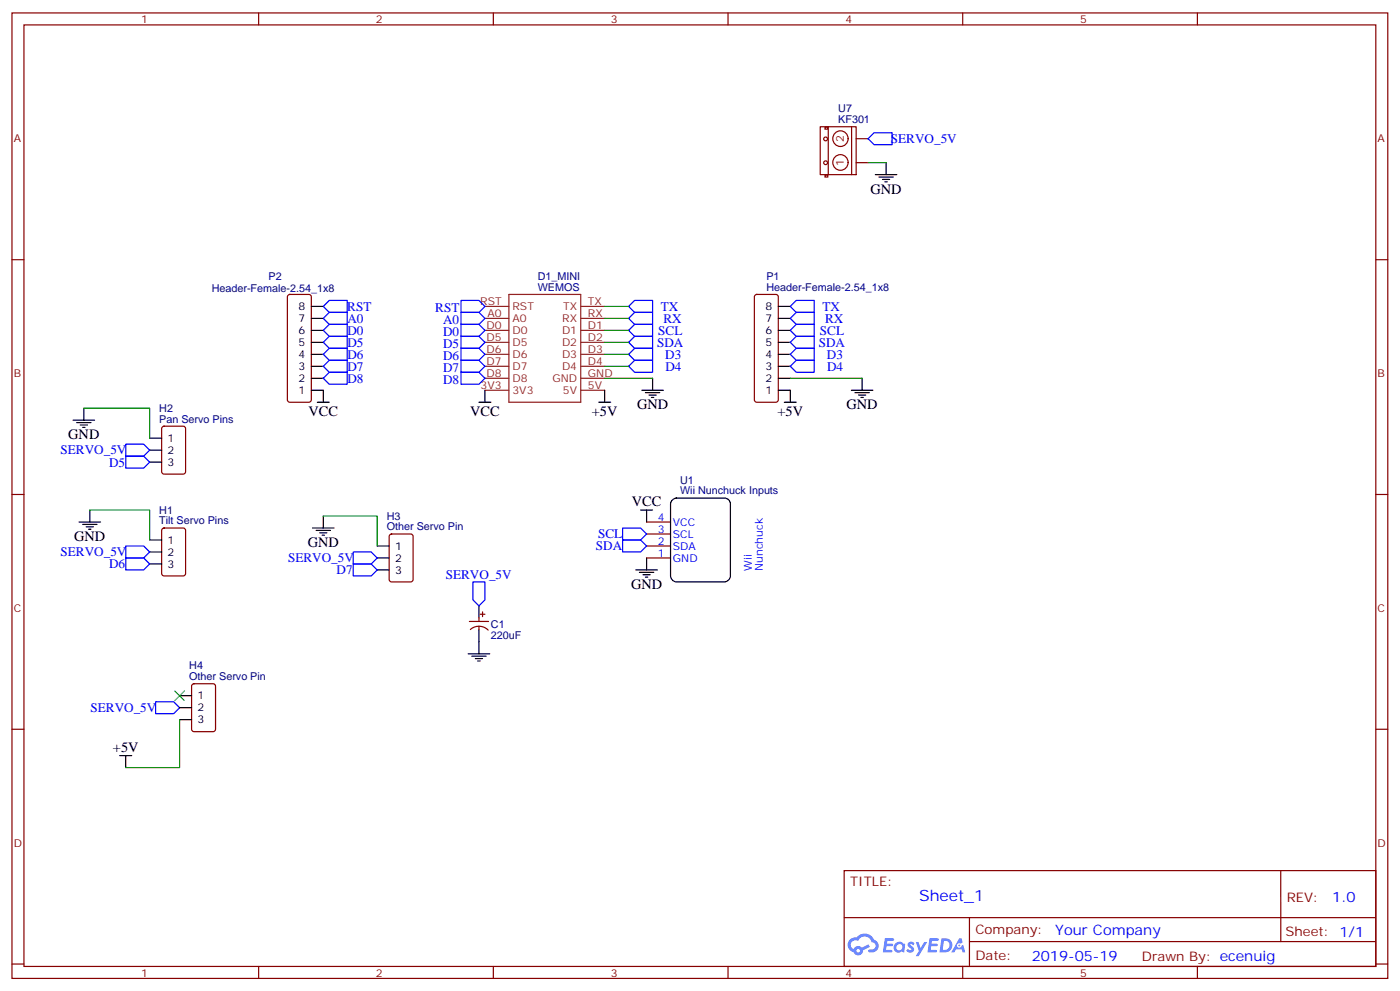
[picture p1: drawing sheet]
<svg xmlns="http://www.w3.org/2000/svg" width="412mm" height="292mm" viewBox="0 0 412 292" stroke-linecap="round" stroke-linejoin="round" font-family="sans-serif">
<g fill="none" stroke="#870000" stroke-width=".35">
<path d="M3.5 3.8h405.4v284.3h-405.4zM7.1 7.3h398.2v277.3h-398.2zM76.2 3.8v3.5M145.3 3.8v3.5M214.5 3.8v3.5M283.6 3.8v3.5M352.8 3.8v3.5M3.5 76.5h3.6M405.3 76.5h3.6M3.5 145.6h3.6M405.3 145.6h3.6M3.5 214.8h3.6"/>
<path d="M405.3 214.8h3.6M248.7 256.4h156.6v28.2h-156.6zM377.3 256.4v20.9M248.7 270.2h156.5M285.6 277.3h119.6M285.6 270.2v14.2M3.5 283.9h3.6M76.2 284.6v3.5M145.3 284.6v3.5M214.5 284.6v3.5M283.6 284.6v3.5M352.8 284.6v3.5"/>
<path d="M405.3 283.9h3.6"/>
</g>
<g fill="#5487ff">
<path d="M267.7 277.6a1.22 1.22 0 0 1 1.7 .2l-.4 .6a.47 .47 0 0 0-.3-.4 .47 .47 0 0 0-.5 .2l.1 .2a1.14 1.14 0 0 1 .8 1.8 1.14 1.14 0 0 1-1.9 0l-.2-.2 .5-.6 .7 .5a.29 .29 0 0 0 .3-.3 .29 .29 0 0 0-.2-.3 1.04 1.04 0 0 1-.6-1.7z"/>
<path d="M260.7 276.3h2.4l.3 .2-.2 .5-1.8 .1-.1 .8h1.5l.3 .4-.3 .4h-1.6l-.2 1.1h1.7l.2 .3-.2 .3-2.6 .1z"/>
<path d="M273.8 276.3h2.4l.3 .2-.1 .5-1.8 .1-.2 .8h1.6l.3 .4-.4 .4h-1.6l-.1 1.1h1.7l.2 .3-.2 .3-2.6 .1z"/>
<path d="M282.6 276.3h.7l.3 1.3-.6 .3a.69 .69 0 0 0-1 .3 .69 .69 0 0 0 .4 .9 .69 .69 0 0 0 .9-.6l.5-.2 .6 2.2h-.8l-.2-.9h-1.8l-.5 .9h-.8z"/>
<path d="M269.8 277.4h.8l.6 1.8 1.1-1.8h.9l-2.6 4.2h-.8l.9-1.5z"/>
<path d="M277.4 276.3l-.6 4.2h1.3a2.11 2.11 0 0 0 2.5-2.1 2.11 2.11 0 0 0-2.5-2.1zM278.1 277.1a1.39 1.39 0 0 1 1.7 1.4 1.39 1.39 0 0 1-1.8 1.3h-.3z"/>
<path d="M263.7 277.9a1.54 1.54 0 0 0-.1 2.2 1.54 1.54 0 0 0 2.2 .1l.6 .3 .3-2.3-.2-.3h-.4a1.49 1.49 0 0 0-2.4 0zM264 278.9a.94 .94 0 0 1 1.8 0 .94 .94 0 0 1-1.8 0z"/>
<path d="M250.4 276.7a2.18 2.18 0 0 0 1.1 3.7 1.44 1.44 0 0 0 1.6 .9 1.44 1.44 0 0 0 1.2-1.4l2-1.1-.5-.7-1.9 1a1.47 1.47 0 0 0-2.4 .4 1.39 1.39 0 0 1-.7-1.9 1.39 1.39 0 0 1 2-.5 2.12 2.12 0 0 1 2.2-1.3 2.12 2.12 0 0 1 1.9 1.7 1.14 1.14 0 0 1 1.1 1.4 1.14 1.14 0 0 1-1.7 .7 .43 .43 0 0 0-.5 .4 .43 .43 0 0 0 .4 .5 1.98 1.98 0 0 0 2.5-1.2 1.98 1.98 0 0 0-1.2-2.6 3.1 3.1 0 0 0-5.3-.6l-.9 .1zM252.3 280a.55 .55 0 0 1 1.1 0 .55 .55 0 0 1-1.1 0z"/>
<circle cx="282.6" cy="278.4" r=".26"/>
</g>
<g fill="none" stroke="#8c2424" stroke-width=".35">
<path d="M142.9 97.3h7M142.9 93.8h7M142.9 90.2h7M149.9 86.7h21.2v31.8h-21.2zM171.1 97.3h7.1M171.1 93.8h7.1M171.1 90.2h7.1M142.9 114.9h7M142.9 111.4h7M142.9 107.9h7M142.9 104.4h7M142.9 100.8h7"/>
<path d="M171.1 114.9h7.1M171.1 111.4h7.1M171.1 107.9h7.1M171.1 104.4h7.1M171.1 100.8h7.1"/>
</g>
<g fill="none" stroke="#870000" stroke-width=".35">
<path d="M241.7 37.3h10.5v14.1h-10.5zM243.1 37.5h.7v.5h-.7zM244 37.3v14.1M250.9 37.3v14.1M243.1 51.6h.8v.5h-.8zM84.9 86.9l.5-.2h5.6l.5 .2 .2 .5v30.4l-.2 .5-.5 .2h-5.6l-.5-.3-.2-.4v-30.4zM222.5 86.9l.5-.2h5.6l.5 .2 .2 .5v30.4l-.2 .5-.5 .2h-5.6l-.5-.3-.3-.4v-30.4zM47.9 125.7l.4-.2h5.7l.6 .4 .1 13-.5 .7h-5.9l-.6-.4-.1-13zM47.9 155.7l.4-.2h5.7l.6 .4 .1 13-.5 .7h-5.9l-.6-.4-.1-13zM114.9 157.5l.5-.2h5.6l.7 .4v13l-.5 .6-5.8 .1-.7-.5v-12.9zM190.5 157.3h7.1M190.5 153.7h7.1"/>
<path d="M190.5 164.3h7.1M190.5 160.8h7.1M138.3 183h5.6M138.6 185.4a3.8 3.8 0 0 1 5.2 .2M141.1 182v1M141.1 184.4v1.1M141.5 180.9h1.4M142.2 180.2v1.4M56.7 201.6l.4-.2h5.7l.6 .4 .1 13-.5 .6-5.9 .1-.6-.5-.1-12.9z"/>
<circle cx="243.3" cy="40.9" r=".56"/>
<circle cx="243.3" cy="47.9" r=".56"/>
<circle cx="247.6" cy="47.8" r="2.28"/>
<circle cx="247.6" cy="40.8" r="2.28"/>
</g>
<g fill="none" stroke="#000" stroke-width=".35">
<path d="M257.9 51.4h6.3M258.9 52.1h4.3M260 52.8h2.1M260.7 53.6h.7M261.1 47.9v3.5M91.7 97.3h3.5M91.7 93.8h3.5M91.7 90.2h3.5M229.3 97.3h3.5M229.3 93.8h3.5M229.3 90.2h3.5M91.7 114.9h3.5v3.6"/>
<path d="M91.7 111.4h3.5M91.7 107.9h3.5M91.7 104.4h3.5M91.7 100.8h3.5M93.5 118.5h3.5M141.1 118.5h3.5M142.9 114.9v3.6M176.4 118.5h3.5M178.2 114.9v3.6M189.1 114.9h6.3M190.1 115.6h4.3M191.2 116.3h2.1"/>
<path d="M191.9 117.1h.7M192.3 111.4v3.5M229.3 114.9h3.5v3.6M229.3 111.4h3.5M229.3 107.9h3.5M229.3 104.4h3.5M229.3 100.8h3.5M231.1 118.5h3.5M250.8 114.9h6.4M251.9 115.6h4.2M252.9 116.3h2.2M253.6 117.1h.8"/>
<path d="M254 111.4v3.5M21.5 123.8h6.4M22.6 124.5h4.2M23.6 125.2h2.2M24.3 125.9h.7M24.7 120.2v3.6M44.1 136.1h3.5M44.1 129h3.5M44.1 132.6h3.5M23.3 153.7h6.3M24.3 154.4h4.3M25.4 155.2h2.1"/>
<path d="M26.1 155.9h.7M26.5 150.2v3.5M44.1 159h3.5M92.1 155.5h6.3M93.1 156.2h4.3M94.2 156.9h2.1M94.9 157.6h.7M95.2 152v3.5M188.7 150.2h3.6M190.5 150.2v3.5M198.1 147.2l1.2-.5h14.1a1.76 1.76 0 0 1 1.8 1.7v21.2a1.89 1.89 0 0 1-1.8 1.8h-14.1a1.89 1.89 0 0 1-1.7-1.8v-21.2zM44.1 166.1h3.5"/>
<path d="M44.1 162.6h3.5M111.1 167.9h3.6M111.1 160.8h3.6M111.1 164.3h3.6M141.1 178.4v3.6M187.3 167.9h6.4M188.4 168.6h4.2M189.4 169.3h2.2M190.1 170h.8M190.5 164.3v3.6M137.9 192.5h6.4M139 193.3h4.2"/>
<path d="M140.1 194h2.1M140.8 194.7h.7M141.1 185.5v7M52.9 211.9h3.5M52.9 204.9h3.5M52.9 208.4h3.5M35.3 222.5h3.5M37 222.5v3.6"/>
</g>
<g fill="none" stroke="#00f" stroke-width=".35">
<path d="M255.8 40.9l1.7-1.8h5.3v3.5h-5.3zM95.2 90.2l1.8-1.7h5.3v3.5h-5.3zM95.2 93.8l1.8-1.8h5.3v3.5h-5.3zM95.2 97.3l1.8-1.8h5.3v3.6h-5.3zM135.8 88.5h5.3l1.8 1.7-1.8 1.8h-5.3zM135.8 92h5.3l1.8 1.8-1.8 1.7h-5.3zM135.8 95.5h5.3l1.8 1.8-1.8 1.8h-5.3zM135.8 99.1h5.3l1.8 1.7-1.8 1.8h-5.3zM185.2 90.2l1.8-1.7h5.3v3.5h-5.3zM185.2 93.8l1.8-1.8h5.3v3.5h-5.3zM185.2 97.3l1.8-1.8h5.3v3.6h-5.3zM232.8 97.3l1.8-1.8h5.3v3.6h-5.3z"/>
<path d="M232.8 90.2l1.8-1.7h5.3v3.5h-5.3zM232.8 93.8l1.8-1.8h5.3v3.5h-5.3zM95.2 100.8l1.8-1.7h5.3v3.5h-5.3zM95.2 104.4l1.8-1.8h5.3v3.5h-5.3zM95.2 107.9l1.8-1.8h5.3v3.5h-5.3zM95.2 111.4l1.8-1.8h5.3v3.6h-5.3zM135.8 102.6h5.3l1.8 1.8-1.8 1.7h-5.3zM135.8 106.1h5.3l1.8 1.8-1.8 1.7h-5.3zM135.8 109.6h5.3l1.8 1.8-1.8 1.8h-5.3zM185.2 100.8l1.8-1.7h5.3v3.5h-5.3zM185.2 104.4l1.8-1.8h5.3v3.5h-5.3zM185.2 107.9l1.8-1.8h5.3v3.5h-5.3z"/>
<path d="M232.8 100.8l1.8-1.7h5.3v3.5h-5.3zM232.8 104.4l1.8-1.8h5.3v3.5h-5.3zM232.8 107.9l1.8-1.8h5.3v3.5h-5.3zM37 134.3h5.3l1.8 1.8-1.8 1.8h-5.3zM37 130.8h5.3l1.8 1.8-1.8 1.7h-5.3zM183.4 159h5.3l1.8 1.8-1.8 1.8h-5.3zM183.4 155.5h5.3l1.8 1.8-1.8 1.7h-5.3zM37 164.3h5.3l1.8 1.8-1.8 1.8h-5.3zM37 160.8h5.3l1.8 1.8-1.8 1.7h-5.3zM104.1 162.6h5.3l1.7 1.7-1.7 1.8h-5.3zM104.1 166.1h5.3l1.7 1.8-1.7 1.7h-5.3zM139.3 171.4h3.6v5.3l-1.8 1.7-1.8-1.7z"/>
<path d="M45.9 206.7h5.3l1.7 1.7-1.7 1.8h-5.3z"/>
</g>
<g fill="none" stroke="#008700" stroke-width=".35">
<path d="M255.8 47.9h5.3M178.2 90.2h7M178.2 93.8h7M178.2 97.3h7M178.2 111.4h14.1M178.2 100.8h7M178.2 104.4h7M178.2 107.9h7M232.8 111.4h21.2M24.7 120.2h19.4v8.8M26.5 150.2h17.6v8.8M95.2 152h15.9v8.8"/>
<path d="M52.9 211.9v14.2h-15.9"/>
</g>
<path d="M51.5 203.5l2.8 2.8M54.3 203.5l-2.8 2.8" fill="none" stroke="#3c3" stroke-width=".35"/>
<path d="M252.2 47.9h3.6M252.2 40.9h3.6" fill="none" stroke="#800000" stroke-width=".35"/>
<text font-size="4.6" fill="#00f" x="270.8" y="265.4">Sheet_1</text>
<g font-size="4.2">
<text x="256.5" y="57.1">GND</text>
<text x="90.9" y="122.4">VCC</text>
<text x="138.5" y="122.4">VCC</text>
<text x="174.4" y="122.4">+5V</text>
<text x="187.7" y="120.6">GND</text>
<text x="229.1" y="122.4">+5V</text>
<text x="249.4" y="120.6">GND</text>
<text x="20.1" y="129.4">GND</text>
<text x="186.2" y="149.1">VCC</text>
<text x="21.9" y="159.4">GND</text>
<text x="90.7" y="161.1">GND</text>
<text x="185.9" y="173.5">GND</text>
<text x="33.3" y="221.5">+5V</text>
</g>
<g font-size="4.2" fill="#00f">
<text x="392.5" y="265.7">1.0</text>
<text x="310.9" y="275.2">Your Company</text>
<text x="304" y="283">2019-05-19</text>
</g>
<g font-size="3.9" fill="#00f">
<text x="262.5" y="42.1">SERVO_5V</text>
<text x="102.3" y="91.5">RST</text>
<text x="102.3" y="95.1">A0</text>
<text x="128.2" y="92">RST</text>
<text x="130.6" y="95.5">A0</text>
<text x="194.7" y="91.5">TX</text>
<text x="195.4" y="95.1">RX</text>
<text x="242.3" y="91.5">TX</text>
<text x="243.1" y="95.1">RX</text>
<text x="102.3" y="98.6">D0</text>
<text x="130.6" y="99.1">D0</text>
<text x="193.9" y="98.6">SCL</text>
<text x="241.6" y="98.6">SCL</text>
<text x="102.3" y="102.1">D5</text>
<text x="102.3" y="105.6">D6</text>
<text x="130.6" y="102.6">D5</text>
<text x="130.6" y="106.1">D6</text>
<text x="193.6" y="102.1">SDA</text>
<text x="196" y="105.6">D3</text>
<text x="241.2" y="102.1">SDA</text>
<text x="243.6" y="105.6">D3</text>
<text x="102.3" y="109.2">D7</text>
<text x="102.3" y="112.7">D8</text>
<text x="130.6" y="109.6">D7</text>
<text x="130.6" y="113.2">D8</text>
<text x="196.1" y="109.2">D4</text>
<text x="243.7" y="109.2">D4</text>
<text x="17.9" y="133.8">SERVO_5V</text>
<text x="32.1" y="137.4">D5</text>
<text x="176.2" y="158.6">SCL</text>
<text x="17.9" y="163.8">SERVO_5V</text>
<text x="32.1" y="167.4">D6</text>
<text x="84.9" y="165.6">SERVO_5V</text>
<text x="175.5" y="162.1">SDA</text>
<text x="99.2" y="169.1">D7</text>
<text x="131.4" y="170.4">SERVO_5V</text>
<text x="26.7" y="209.7">SERVO_5V</text>
</g>
<g font-size="3.9" fill="#800">
<text x="250.5" y="261">TITLE:</text>
<text x="379.1" y="265.7">REV:</text>
<text x="287.4" y="275.2">Company:</text>
<text x="378.7" y="275.8">Sheet: 1/1</text>
<text x="287.4" y="282.9">Date:</text>
<text x="336.4" y="282.9">Drawn By: ecenuig</text>
</g>
<g font-size="3.2" fill="#800">
<text x="41.6" y="6.8">1</text>
<text x="110.8" y="6.8">2</text>
<text x="179.9" y="6.8">3</text>
<text x="249.1" y="6.8">4</text>
<text x="318.2" y="6.8">5</text>
<text x="4.1" y="41.9">A</text>
<text x="248.6" y="41.8" transform="rotate(-90 248.6 41.8)">2</text>
<text x="405.9" y="41.9">A</text>
<text x="248.6" y="48.9" transform="rotate(-90 248.6 48.9)">1</text>
<text x="4.1" y="111.1">B</text>
<text x="405.9" y="111.1">B</text>
<text x="4.1" y="180.2">C</text>
<text x="405.9" y="180.2">C</text>
<text x="4.1" y="249.3">D</text>
<text x="405.9" y="249.3">D</text>
<text x="41.6" y="287.6">1</text>
<text x="110.8" y="287.6">2</text>
<text x="179.9" y="287.6">3</text>
<text x="249.1" y="287.6">4</text>
<text x="318.2" y="287.6">5</text>
</g>
<g font-size="3.2" fill="#000080">
<text x="247" y="33.1">U7</text>
<text x="247" y="36.2">KF301</text>
<text x="79.1" y="82.5">P2</text>
<text x="158.4" y="82.5">D1_MINI</text>
<text x="225.8" y="82.5">P1</text>
<text x="62.4" y="86.1">Header-Female-2.54_1x8</text>
<text x="158.4" y="85.7">WEMOS</text>
<text x="225.8" y="85.7">Header-Female-2.54_1x8</text>
<text x="46.9" y="124.5">Pan Servo Pins</text>
<text x="46.9" y="121.3">H2</text>
<text x="200.4" y="142.5">U1</text>
<text x="200.4" y="145.6">Wii Nunchuck Inputs</text>
<text x="46.9" y="154.4">Tilt Servo Pins</text>
<text x="46.9" y="151.3">H1</text>
<text x="114" y="153.1">H3</text>
<text x="114" y="156.2">Other Servo Pin</text>
<text x="144.6" y="184.9">C1</text>
<text x="144.6" y="188">220uF</text>
<text x="55.8" y="197.2">H4</text>
<text x="55.8" y="200.3">Other Servo Pin</text>
</g>
<g font-size="3.2" fill="#8d2323">
<text x="141.5" y="89.9">RST</text>
<text x="173.2" y="89.9">TX</text>
<text x="143.6" y="93.4">A0</text>
<text x="151" y="94.8">A0</text>
<text x="151" y="91.3">RST</text>
<text x="165.7" y="94.8">RX</text>
<text x="165.9" y="91.3">TX</text>
<text x="173.2" y="93.4">RX</text>
<text x="143.4" y="100.5">D5</text>
<text x="143.4" y="96.9">D0</text>
<text x="151" y="101.9">D5</text>
<text x="151" y="98.4">D0</text>
<text x="165.6" y="101.9">D2</text>
<text x="165.6" y="98.4">D1</text>
<text x="173.2" y="100.5">D2</text>
<text x="173.2" y="96.9">D1</text>
<text x="143.4" y="107.5">D7</text>
<text x="143.4" y="104">D6</text>
<text x="151" y="105.4">D6</text>
<text x="165.6" y="105.4">D3</text>
<text x="173.2" y="107.5">D4</text>
<text x="173.2" y="104">D3</text>
<text x="143.4" y="111.1">D8</text>
<text x="151" y="112.5">D8</text>
<text x="151" y="108.9">D7</text>
<text x="162.8" y="112.5">GND</text>
<text x="165.6" y="108.9">D4</text>
<text x="173.2" y="111.1">GND</text>
<text x="141.6" y="114.6">3V3</text>
<text x="151" y="116">3V3</text>
<text x="165.9" y="116">5V</text>
<text x="173.2" y="114.6">5V</text>
</g>
<g font-size="3.2">
<text x="87.9" y="94.8">7</text>
<text x="87.9" y="91.3">8</text>
<text x="225.5" y="94.8">7</text>
<text x="225.5" y="91.3">8</text>
<text x="87.9" y="101.9">5</text>
<text x="87.9" y="98.4">6</text>
<text x="225.5" y="101.9">5</text>
<text x="225.5" y="98.4">6</text>
<text x="87.9" y="105.4">4</text>
<text x="225.5" y="105.4">4</text>
<text x="87.9" y="112.5">2</text>
<text x="87.9" y="108.9">3</text>
<text x="225.5" y="112.5">2</text>
<text x="225.5" y="108.9">3</text>
<text x="87.9" y="116">1</text>
<text x="225.5" y="116">1</text>
<text x="49.4" y="130.1">1</text>
<text x="49.4" y="137.2">3</text>
<text x="49.4" y="133.6">2</text>
<text x="49.4" y="160.1">1</text>
<text x="116.4" y="161.9">1</text>
<text x="49.4" y="167.1">3</text>
<text x="49.4" y="163.6">2</text>
<text x="116.4" y="165.4">2</text>
<text x="116.4" y="168.9">3</text>
<text x="58.2" y="206">1</text>
<text x="58.2" y="209.5">2</text>
<text x="58.2" y="213">3</text>
</g>
<g font-size="3.2" fill="#00f">
<text x="193.8" y="153.4">4</text>
<text x="198.3" y="154.8">VCC</text>
<text x="193.8" y="160.4">2</text>
<text x="193.8" y="156.9">3</text>
<text x="198.3" y="161.9">SDA</text>
<text x="198.3" y="158.3">SCL</text>
<text x="193.8" y="164">1</text>
<text x="198.3" y="165.4">GND</text>
<text x="221.5" y="168.2" transform="rotate(-90 221.5 168.2)">Wii</text>
<text x="224.7" y="168.2" transform="rotate(-90 224.7 168.2)">Nunchuck</text>
</g>
</svg>
